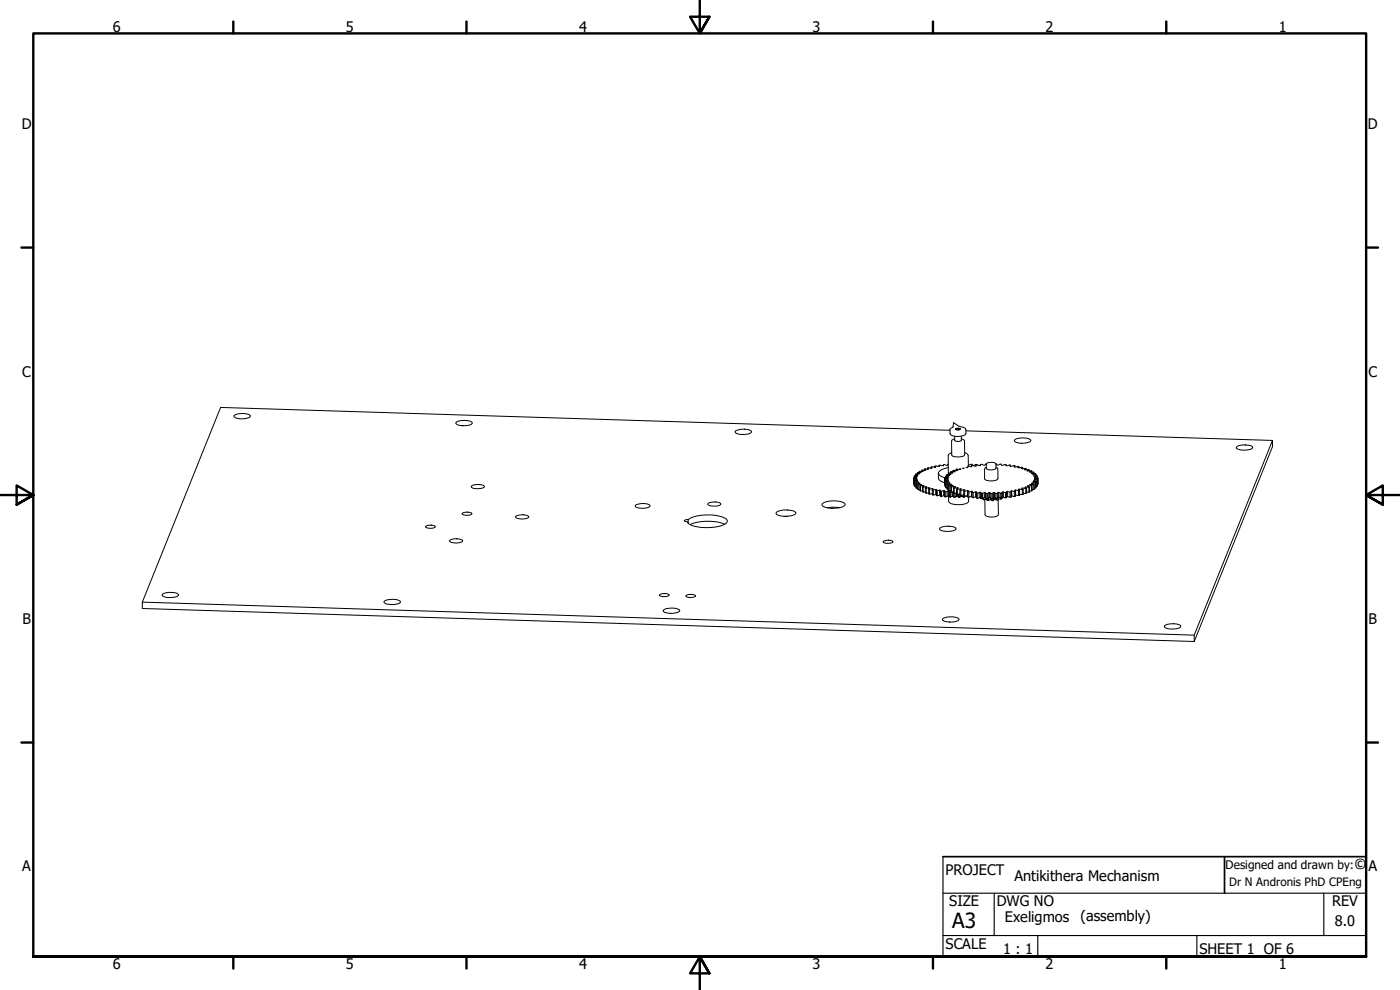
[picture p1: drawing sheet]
<svg xmlns="http://www.w3.org/2000/svg" width="420mm" height="297mm" viewBox="0 0 420 297" stroke-linecap="round" stroke-linejoin="round" font-family="sans-serif">
<!-- layer: Visible (ANSI) -->
<g fill="none" stroke="#000" stroke-width=".3">
<path d="M70.5 124.5a5.6 5.6 0 0 1 4.6 .1v.4a4.8 4.8 0 0 1-4.8 .1l-.1-.3zM137.1 126.6a5.6 5.6 0 0 1 4.6 .1v.3a4.8 4.8 0 0 1-4.8 .2l-.1-.3zM220.9 129.2a5.4 5.4 0 0 1 4.6 .2l.1 .3a4.9 4.9 0 0 1-4.9 .1l-.1-.3zM281.8 139.6l.1 .3h-1.3M281.8 139.6l.1 .3M283.1 139.6v.2M284.6 139.3l-.5 .3-.6-.2h-.4v.3l-1.3-.1M285.1 129.1l-218.9-6.9-23.5 58.5M285.6 135.9l-.7 .3-.3 .5v5.4M286.2 126.9a4.3 4.3 0 0 0 2.6 1.2l.9 .4 .2 1.5a2.93 2.93 0 0 1-3.3 .9l-1.2-.4-.3-.4v-1.2l.9-.7zM286.5 130.9v1.3a1.68 1.68 0 0 0 2 0v-1.3M286.8 128.7l.8-.2 .6 .2-.1 .2a1.05 1.05 0 0 1-1.3-.2z"/>
<path d="M286.9 128.6a.97 .97 0 0 1 1.3 .2l-.8 .2-.7-.2zM288.5 131.6l.6 .3 .4 .4v4.2a3.7 3.7 0 0 1-3.7 .3l-.2-.3v-4.1l.3-.5 .6-.2M289.5 135.8l.7 .3 .4 .6v3.2M289.9 129.3l92 2.9M290.5 139.9h.1M290.6 139.9l1.1 .1-.2-.3v.3M291.8 139.5v.1M292.9 139.6v.3M293 139.5h.1M293 139.5l-1.1 .1-.2-.3h-.3l-.8 .2M293.8 139.6h.4M296 139.2l-.4 .4-.9-.3-.8 .4-1-.2v.3l-.3 .1-1.1-.2"/>
<path d="M296.2 139l1.2-.3a1.39 1.39 0 0 1 1.5 .6v1.2a2.46 2.46 0 0 1-2.9 0zM298.9 139.2l.4 .4 .8-.3 .8 .3 1-.2v.3l.3 .1 1.1-.2M301.9 139.6v.1M304.4 132.1a4.9 4.9 0 0 1 4.9-.2l.1 .4a4.8 4.8 0 0 1-4.9 .1zM304.6 139.7l-1.5 .2 .2-.3v.3M305.8 140l-1.5 .1 .3-.4v.4M371.3 133.9a5.5 5.5 0 0 1 4.6 .2l.1 .3a4.9 4.9 0 0 1-4.9 .1l-.1-.3zM127.7 157.9a2.76 2.76 0 0 1 3 .1 2.77 2.77 0 0 1-3 .2zM138.7 154a2.76 2.76 0 0 1 2.9 .1 2.66 2.66 0 0 1-2.9 .1zM141.6 145.7l1.2-.3a3.3 3.3 0 0 1 2.6 .5 1.42 1.42 0 0 1-1.8 .7 2.05 2.05 0 0 1-2.2-.6zM154.9 154.8l1.2-.3a3.3 3.3 0 0 1 2.6 .5 1.44 1.44 0 0 1-1.9 .7 2.26 2.26 0 0 1-2.1-.6zM190.8 151.5a4.8 4.8 0 0 1 4.3 .1 1.6 1.6 0 0 1-2.1 .9 2.28 2.28 0 0 1-2.4-.7z"/>
<path d="M205.4 156.2l1.1-.3a13.3 13.3 0 0 1 11.4-.3l.4 .5-.1 .5a4.4 4.4 0 0 1-3.3 1.5 12.5 12.5 0 0 1-8.4-1.1l-.2-.5zM206.5 155.9v1.1M212.6 151l1.2-.3a3.3 3.3 0 0 1 2.5 .4 1.42 1.42 0 0 1-1.8 .8 2.12 2.12 0 0 1-2.1-.7zM217.5 157.3a14.6 14.6 0 0 0-10.4 .1M233 153.7a6.4 6.4 0 0 1 5.6-.1l.3 .3a4.4 4.4 0 0 1-4.4 .9l-1.4-.4-.2-.4zM236.3 154.9h-.8M246.7 151.2a7.3 7.3 0 0 1 6.8-.2l.2 .4a6 6 0 0 1-6 .8l-1-.6zM252 152.3h-3.7M274.2 143.6l.1 1.6-.1-1.5h1M274.2 143.6v.1M274.3 143.5v-.3l.9 .1-1 .3M274.3 144l.1 .1"/>
<path d="M274.4 143.1v-.3l.9 .1-1 .3M274.5 144.5l.1 .1M274.8 142.6v-.2l.7 .1-1.1 .3M274.9 144.9l.1 .1M275.2 143.7h.1M275.2 143.9l-.9 .1 .1 1.7M275.3 142.2v-.3l.7 .2-1.2 .3M275.3 144.3l-.8 .2 .2 1.6M275.3 144.2l-.9-.1v1.6h.2M275.4 145.3l.1 .1M275.6 144.7l-.7 .2 .1 1.6M275.6 144.6h-1l.1 1.5h.2"/>
<path d="M275.8 141.8v-.3l.7 .2-1.2 .2M276 145.1l-.6 .2v1.5l.2 .1M276 145h-1v1.5h.4M276.1 145.7l.1 .1M276.5 145.5l.2-.1-.6 .3v1.5l.2 .1M276.5 145.4h-1l.1 1.5h.5M276.6 141.4v-.3l.5 .3-1.3 .1M276.8 146l.2 .1M277.2 145.9v-.2l.2 .1-.6 .2 .1 1.6h.2M277.2 145.7l-1 .1 .1 1.5h.5M277.4 140.7h1.4l-.4-.3v.3M277.4 141.1v-.4l.5 .3-1.3 .1"/>
<path d="M277.7 146.4l.3 .1M278 146.2v-.2l.2 .1-.5 .3v1.5l.3 .1M278 146l-1 .1 .1 1.5h.6M278.4 140.4h1.3l-.3-.3v.4M278.7 146.7l.3 .1M278.8 146.6v-.3l.3 .1-.4 .3v1.5l.3 .1M278.8 146.3l-.8 .2v1.5l.7-.1M279.4 140.1l1.4 .1-.2-.3v.3M279.8 146.6l-.8 .2v1.5l.8-.2M279.8 147h.3M279.8 147v-.4l.3 .1-.3 .3v1.5h.3M280.9 146.8l-.8 .2v1.5l.8-.1"/>
<path d="M281 147.2l.3 .1M281 148.4l-.1-1.6 .2 .1-.1 1.8h.3M281.6 142v1.5a2.13 2.13 0 0 0 1.9 1.4M282 147.1l-.7 .2v1.4l.7-.2M282.2 147.4l.1-.3h-.3v1.4l.2 .1M282.2 147.4v1.5zM282.2 147.4h.3M282.2 148.9l.4 .1M282.3 158.3a5.7 5.7 0 0 1 4.6 .1v.3a5 5 0 0 1-4.9 .2v-.3zM283.2 147.2l-.7 .2 .1 1.6 .6-.3M283.5 147.3v1.7v-1.5M283.5 143.7v.2"/>
<path d="M283.5 143.8v1.6M283.5 143.4l1.1 .1-1.1 .2zM283.5 147.5v-.3h-.3v1.5h.3M283.5 145.4h.1M283.5 147.5l.4 .1M283.5 149l.4 .1M283.6 144.2v.1M283.6 145.9h.2M283.8 143.3v-.4l.9 .2-1.2 .3M283.8 144.7l.1 .1M283.9 146.3h.3M284.1 142.8v-.3l.9 .2-1.2 .2"/>
<path d="M284.2 145.1l.1 .2M284.3 146.8h.4M284.4 147.3l-.5 .3v1.5l.5-.3M284.5 144.1l-.9 .1v1.7M284.5 144l-1-.1v1.5M284.6 142.4v-.3l.8 .2-1.3 .2M284.6 140.3a3.9 3.9 0 0 0-3 1.5 1.88 1.88 0 0 0 2 1.6M284.7 144.5l-.9 .2 .1 1.6M284.7 144.4l-1.1-.1v1.6M284.7 148.8v1.6a2.8 2.8 0 0 0 3 1 2.75 2.75 0 0 0 3-1.1v-1.2M284.7 145.6l.2 .1M284.8 147.3v1.5h-.4v-1.5h.4l.1 .3"/>
<path d="M284.9 147.2h.5M284.9 147.6v1.5l-.1-.3M284.9 147.6h.3M284.9 149.1l.3 .1M284.9 144.9l-.7 .2 .1 1.7M284.9 144.9l-1-.1v1.5M285.2 141.9v-.3l.8 .3-1.4 .2M285.3 146l.2 .1M285.4 145.4l-.7 .2v1.5l.2 .1M285.4 145.2l-1.1 .1v1.5M285.5 147.6h-.3v1.6l.6-.3M285.9 145.8v-.2l.1 .1-.7 .3 .1 1.5 .1 .1"/>
<path d="M285.9 145.6l-1 .1v1.5M286 141.5v-.3l.7 .3-1.5 .1M286 147.6v1.3h-.2l-.1-1.3M286.1 147.6h-.6M286.1 146.4l.2 .1M286.3 147.9v1.3l-.3-.3M286.3 149.2h.3M286.6 146.2v-.2l.2 .1-.7 .3 .1 1.5 .2 .1M286.6 146l-1.1 .1v1.5M286.6 147.9v1.3l.4-.3M286.9 141.2v-.4l.6 .3-1.5 .1M287 147.9v1h.4v-.6"/>
<path d="M287.1 147.9l-.7 .1M287.1 146.7l.2 .1M287.4 146.5v-.2l.2 .1-.5 .3v1.5l.2 .1M287.4 146.3l-1.1 .2 .1 1.5M287.7 148.3v.9l-.3-.3M287.7 149.2h.3M288 140.6l.4 .2h-1.5M288 148.2v1l.3-.3M288.1 148.2l-.8 .1M288.1 147.1h.2M288.3 146.9v-.2h.2l-.4 .4v1.5l.3 .1M288.3 146.7l-1 .1v1.5"/>
<path d="M288.7 148.6v.3h-.4v-.3M289.1 148.5v.7l-.4-.3M289.1 149.2h.3M289.2 148.5l-.8 .2M289.2 147.3l.3 .1M289.3 147.3v-.4l.3 .1-.4 .3v1.6h.3M289.3 146.9l-1 .2 .1 1.6M289.3 140.4l.1 .1h-.6M289.4 148.9v.3l.2-.3M289.5 148.9l.9-.2v-1.5l.3 .1-.3 .3v1.5M289.9 148.8l.5 .3M290.3 140l.2 .2h-.6"/>
<path d="M290.4 147.2l-.9 .2v1.5M290.4 148.7h.1M290.4 149.1l.4 .1M290.4 147.6h.3M290.8 149.2l.7-.3v-1.5h.3v1.9h.3M291.5 147.4l-.8 .2 .1 1.6M291.5 148.9l.3 .1M291.7 147.8h.4M292.8 147.6l-.7 .2v1.5M292.8 149.1h.3M293.1 147.8v1.7v-1.9h-.3v1.5l-.7 .2M293.1 149.5h.4"/>
<path d="M293.1 147.9l.4 .1M294 147.7l-.5 .3v1.5M294.1 149.2h.3v-1.5h-.4l.1 1.5-.6 .3M294.2 149.2l.2 .4M294.3 149.2l.1 .4h.6M294.4 147.7l.1 1.8-.1-.3M294.5 149.5l.4 .1M294.5 148.1h.4M295 149.5v.4l.3 .1M295.3 149.3v.7l.8-.2M295.4 149.3h.3v-1.5h-.3v1.5l-.5 .3M295.4 147.8l-.5 .3v1.5"/>
<path d="M295.7 147.8l.3 .3v1.5l-.3-.3M296 149.6h.3M296 148.1h.3M296.1 149.6l.2 .2M296.3 149.6v.5zM296.3 150.1l.4 .1M296.6 149.4l.1 .8M296.8 149.3h.3v-1.5h-.3v1.5l-.5 .3M296.8 147.8l-.5 .3v1.5M297.1 147.8l.3 .3v1.5l-.3-.3M297.1 149.4v.5h.3v-.3h.4M297.1 149.9l-.4 .3"/>
<path d="M297.4 148.1h.4M297.8 149.6v.6l-.4-.3M298.1 149.3h.3v-1.5h-.3v1.5l-.3 .3M298.1 147.8l-.3 .3v1.5M298.2 149.3v.9l.1-.3M298.2 150.2h-.4M298.3 149.3v.6M298.4 147.8l.5 .3v1.5l-.5-.3M298.5 149.4v.4l-.2 .1M298.9 149.6h.4M298.9 148.1h.4M298.9 140.2l.6 .5v2.9a3.4 3.4 0 0 1-4 .1v-3l.5-.5"/>
<path d="M299.2 149.6v.5l-.7-.3M299.5 149.3l.3-.1v-1.5h-.3v1.6l-.2 .3M299.5 147.7l-.2 .4v1.5M299.6 149.3v.7l-.4 .1M299.8 147.7l.5 .3 .1 1.5-.6-.3M300.3 148h.4M300.6 149.5l-.2 .3M300.7 149.5h-.3v.3l-.8-.1v4.6a2.21 2.21 0 0 1-2.7 .8l-1.1-.3-.2-.4v-4.5M300.8 149.2l.3-.1v-1.5h-.3l-.1 1.9M300.8 147.6l-.1 1.9M301 149.1v.2h-.2M301.1 147.6l.7 .3v1.5l-.7-.3-.1 .2"/>
<path d="M302.1 147.7v1.6M302.1 149.3l-.3 .1M302.1 147.8l-.3 .1M302.1 149h.3v-1.6l-.3 .1v1.8M302.4 147.4l.7 .3v1.5l-.7-.2M303.4 148.8h.3l-.1-1.5h-.3l.1 1.9h-.3M303.4 147.6l-.3 .1M303.6 147.3l.8 .2v1.5l-.7-.2M304.7 147.4l-.3 .1M304.8 147l.8 .2 .1 1.5-.9-.2v-1.5l-.3 .1 .2 .3 .1 1.5-.4 .1M305.9 147.1v-.3h-.3l.3 .3 .1 1.6h-.3M305.9 146.8l.9 .1v1.5l-.9-.1"/>
<path d="M305.9 147.1l-.3 .1M306.9 146.7v-.3l-.3 .1 .5 .3v1.5l-.3 .1M306.9 146.4l.9 .2v1.5l-.7-.1M306.9 140.3h-1.4l.3-.3v.4M307.1 146.8l-.3 .1M307.8 146.3v-.2l-.2 .1 .5 .3v1.5l-.3 .1M307.8 146.1l1 .1v1.5l-.7-.1M307.9 140.6h-1.4l.4-.3v.3M308 140.9l-.1-.3-.5 .3 1.5 .1M308.1 146.5l-.3 .1M308.5 145.9v-.2l-.1 .1 .6 .3v1.5l-.2 .1M308.5 145.7l1.1 .1v1.5h-.6"/>
<path d="M308.9 141.3v-.3l-.7 .3h1.5M309 146.1l-.2 .1M309.2 145.5l.6 .2v1.5l-.2 .1M309.2 145.4h1.1v1.5h-.5M309.7 141.7v-.4l-.8 .3 1.4 .2M309.7 145.1l.7 .2-.1 1.6M309.7 144.9h1.1v1.6h-.4M309.8 145.7l-.2 .1M310.1 144.6l.8 .2-.1 1.7M310.1 144.5h1l.1 1.5h-.3M310.3 142.1v-.3l-.8 .2 1.3 .2M310.3 144.2l.9 .2v1.6"/>
<path d="M310.3 144.1l1.1-.1v1.5l-.2 .1M310.4 145.3l-.1 .1M310.5 143.7h.1M310.5 143.8l.9 .1v1.6M310.5 143.7l1-.2-.1 1.6M310.9 142.5l-.1-.3-.8 .2 1.2 .2M310.9 144.8l-.1 .1M311.2 142.9v-.3l-.9 .2 1.1 .3M311.2 144.4l-.1 .1M311.4 143.4v-.3l-1 .1 1.1 .3v1.6M311.4 143.9v.1M48.9 178.2a5.5 5.5 0 0 1 4.6 .1l.1 .3a5 5 0 0 1-4.9 .2l-.1-.3z"/>
<path d="M135 162a4.4 4.4 0 0 1 3.9 .1 1.5 1.5 0 0 1-1.9 .8 2.26 2.26 0 0 1-2.1-.6zM197.9 178.5a2.76 2.76 0 0 1 3 0 2.87 2.87 0 0 1-3 .2zM205.9 178.7l.9-.3a2.09 2.09 0 0 1 2 .4 2.87 2.87 0 0 1-3 .1zM265 162.5a2.76 2.76 0 0 1 3 0 2.87 2.87 0 0 1-3 .2zM115.5 180.2a5.5 5.5 0 0 1 4.6 .2l.1 .3a4.8 4.8 0 0 1-4.9 .1l-.1-.3zM199 183.2a5 5 0 0 1 4.9-.2l.1 .3a4.9 4.9 0 0 1-4.9 .2zM282.8 185.8a5 5 0 0 1 4.9-.2l.1 .3a4.7 4.7 0 0 1-4.9 .2zM349.4 187.9a4.8 4.8 0 0 1 4.9-.2l.1 .3a4.9 4.9 0 0 1-4.9 .2zM358.4 190.6l-315.7-9.9v1.9l315.7 9.9 23.5-58.5v-1.8l-23.5 58.4v1.9"/>
</g>
<!-- layer: Border (ANSI) -->
<g fill="none" stroke="#000" stroke-width=".72">
<path d="M70 6.5v3.5M140 6.5v3.5M210 0v10l-2.9-5h5.8l-2.9 5 2.9-5M280 6.5v3.5M350 6.5v3.5M6.4 74.3h3.6M410 74.3h3.6M0 148.5h10l-5-2.8v5.7l5-2.9-5 2.9M420 148.5h-10l5-2.8v5.7l-5-2.9 5 2.9M6.4 222.8h3.6M410 222.8h3.6M10 287v-277h400v277h-400h400"/>
<path d="M70 287v3.6M140 287v3.6M212.9 292l-2.9-5 2.9 5h-5.8l2.9-5v10M280 287v3.6M350 287v3.6"/>
</g>
<!-- layer: Title (ANSI) -->
<path d="M283 257h127v30h-127M367.5 257v11" fill="none" stroke="#000" stroke-width=".51"/>
<path d="M283 257v30M283 268h127M298.4 268v12.7M397.3 268v12.7M283 280.7h127M311.4 280.7v6.3M359.2 280.7v6.3" fill="none" stroke="#000" stroke-width=".34"/>
<text font-size="6.3" x="285.8" y="278.5">A3</text>
<text font-size="4.5" x="406.4" y="260.8">©</text>
<g font-size="4.4">
<text x="33.8" y="9.6">6</text>
<text x="103.8" y="9.6">5</text>
<text x="173.8" y="9.6">4</text>
<text x="243.8" y="9.6">3</text>
<text x="313.8" y="9.6">2</text>
<text x="383.8" y="9.6">1</text>
<text x="6.5" y="38.8">D</text>
<text x="410.5" y="38.8">D</text>
<text x="6.7" y="113">C</text>
<text x="410.7" y="113">C</text>
<text x="6.7" y="187.3">B</text>
<text x="410.7" y="187.3">B</text>
<text x="6.7" y="261.5">A</text>
<text x="283.8" y="262.4">PROJECT</text>
<text x="410.7" y="261.5">A</text>
<text x="304.5" y="264.3">Antikithera Mechanism</text>
<text x="284.9" y="272">SIZE</text>
<text x="299.1" y="272">DWG NO</text>
<text x="399.8" y="271.9">REV</text>
<text x="301.6" y="276.5">Exeligmos</text>
<text x="324.3" y="276.3">(assembly)</text>
<text x="400.6" y="277.8">8.0</text>
<text x="283.8" y="284.7">SCALE</text>
<text x="301" y="286.3">1 : 1</text>
<text x="360" y="286.2">SHEET 1 OF 6</text>
<text x="33.8" y="290.6">6</text>
<text x="103.8" y="290.6">5</text>
<text x="173.8" y="290.6">4</text>
<text x="243.8" y="290.6">3</text>
<text x="313.8" y="290.6">2</text>
<text x="383.8" y="290.6">1</text>
</g>
<text font-size="3.6" x="367.8" y="260.8">Designed and drawn by:</text>
<text font-size="3.5" x="368.9" y="265.9">Dr N Andronis PhD CPEng</text>
</svg>
